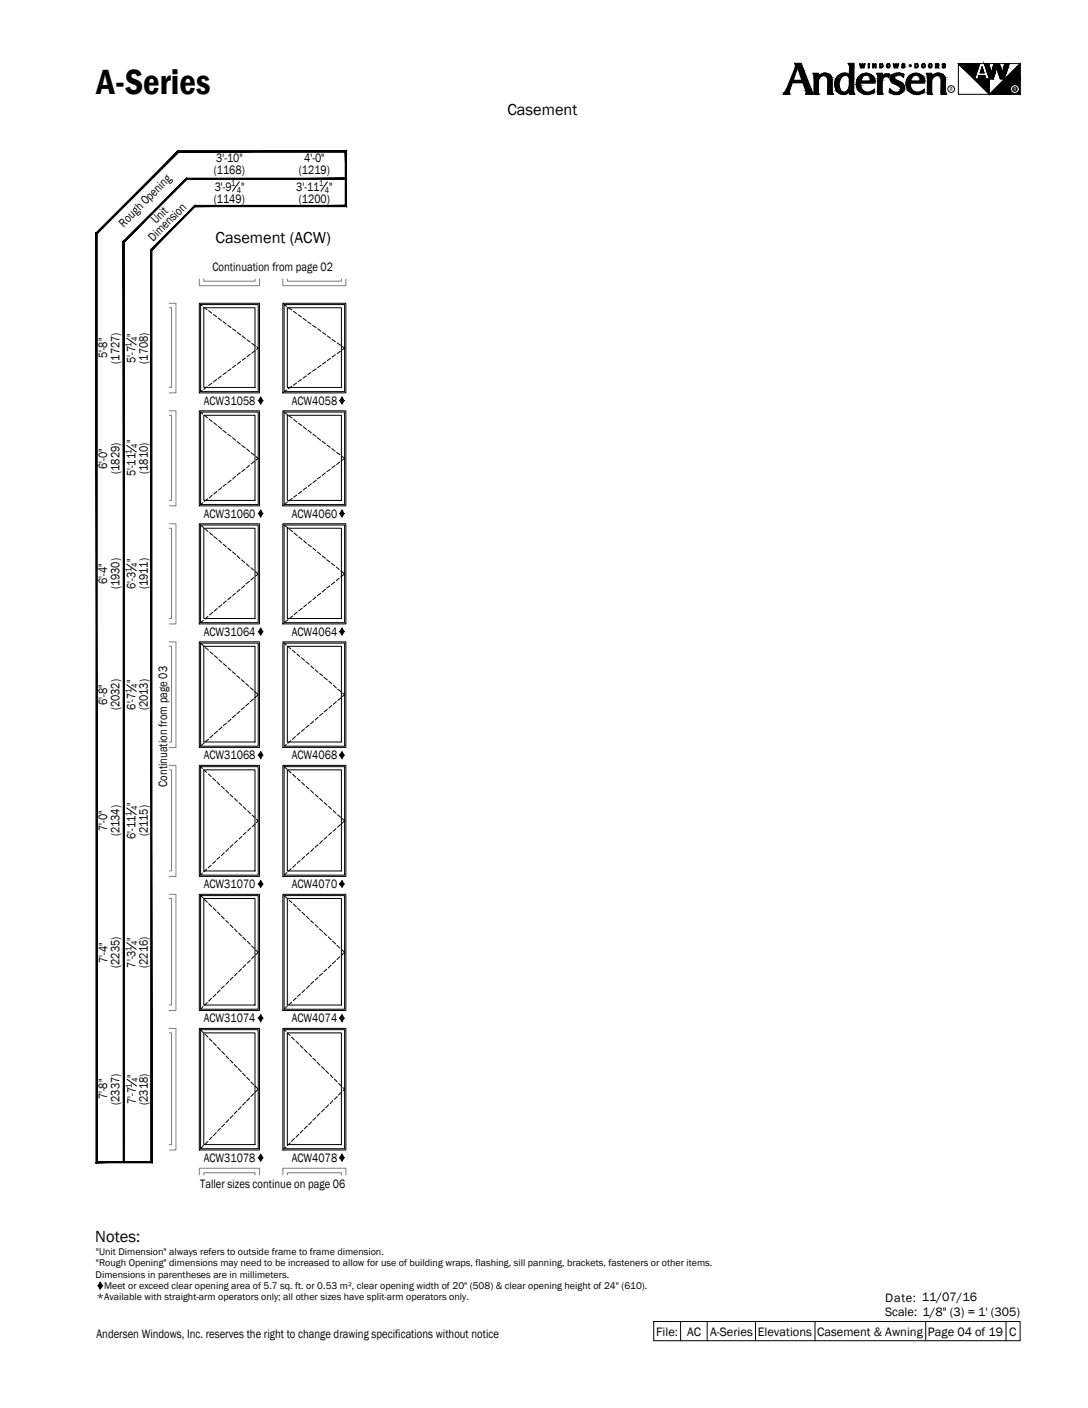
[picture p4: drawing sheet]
<svg xmlns="http://www.w3.org/2000/svg" width="216mm" height="279mm" viewBox="0 0 216 279" stroke-linecap="round" stroke-linejoin="round" font-family="sans-serif">
<!-- layer: A-ELEV-GLAZ-SIGHTLINES -->
<g fill="none" stroke="#000" stroke-width=".2">
<path d="M39.6 60.2h11.9v17.8h-11.9zM39.8 60.4h11.4v17.3h-11.4zM40.4 61.1h10.2v15.8h-10.2zM56.1 60.2h12.5v17.8h-12.5zM56.4 60.4h12v17.3h-12zM57 61.1h10.7v15.8h-10.7zM39.6 81.5h11.9v18.9h-11.9zM39.8 81.8h11.4v18.3h-11.4zM40.4 82.4h10.2v16.9h-10.2zM56.1 81.5h12.5v18.9h-12.5zM56.4 81.8h12v18.3h-12zM57 82.4h10.7v16.9h-10.7z"/>
<path d="M39.6 103.9h11.9v19.9h-11.9zM39.8 104.2h11.4v19.4h-11.4zM40.4 104.8h10.2v17.9h-10.2zM56.1 103.9h12.5v19.9h-12.5zM56.4 104.2h12v19.4h-12zM57 104.8h10.7v17.9h-10.7zM39.6 127.4h11.9v20.9h-11.9zM39.8 127.6h11.4v20.5h-11.4zM40.4 128.3h10.2v18.9h-10.2zM56.1 127.4h12.5v20.9h-12.5zM56.4 127.6h12v20.5h-12zM57 128.3h10.7v18.9h-10.7z"/>
<path d="M39.6 151.9h11.9v22h-11.9zM39.8 152.1h11.4v21.6h-11.4zM40.4 152.8h10.2v20h-10.2zM56.1 151.9h12.5v22h-12.5zM56.4 152.1h12v21.6h-12zM57 152.8h10.7v20h-10.7zM39.6 177.5h11.9v23h-11.9zM39.8 177.7h11.4v22.6h-11.4zM40.4 178.3h10.2v21.1h-10.2zM56.1 177.5h12.5v23h-12.5zM56.4 177.7h12v22.6h-12zM57 178.3h10.7v21.1h-10.7z"/>
<path d="M39.6 204.1h11.9v24.1h-11.9zM39.8 204.3h11.4v23.7h-11.4zM40.4 205h10.2v22.1h-10.2zM56.1 204.1h12.5v24.1h-12.5zM56.4 204.3h12v23.7h-12zM57 205h10.7v22.1h-10.7z"/>
</g>
<!-- layer: A-ELEV-GLAZ-OPERATION -->
<g fill="none" stroke="#000" stroke-width=".2">
<path d="M39.8 60.4l.3 .3M40.1 77.5l-.3 .2M40.4 60.9l.7 .6M41.1 76.8l-.7 .5M41.4 61.6l.6 .6M42 76.1l-.6 .4M42.3 62.4l.7 .5M43 75.3l-.7 .5M43.3 63.1l.6 .5M43.9 74.6l-.6 .5M44.3 63.8l.6 .5M44.9 73.9l-.6 .4"/>
<path d="M45.2 64.6l.6 .4M45.8 73.2l-.6 .4M46.2 65.3l.6 .4M46.8 72.4l-.6 .5M47.1 66l.6 .5M47.7 71.7l-.6 .5M48.1 66.7l.6 .5M48.7 71l-.6 .5M49 67.4l.6 .5M49.6 70.3l-.6 .5M50 68.1l.6 .5M50.6 69.6l-.6 .5"/>
<path d="M50.9 68.8l.3 .3-.3 .2M56.4 60.4l.5 .4M56.9 77.4l-.5 .3M57.2 61.1l.7 .4M57.9 76.7l-.7 .4M58.2 61.8l.7 .4M58.9 76l-.7 .4M59.2 62.5l.6 .4M59.8 75.3l-.6 .4M60.1 63.2l.7 .4M60.8 74.6l-.7 .4M61.1 63.9l.6 .4"/>
<path d="M61.7 73.9l-.6 .4M62 64.6l.7 .4M62.7 73.2l-.7 .4M63 65.3l.7 .4M63.7 72.5l-.7 .4M64 66l.6 .4M64.6 71.8l-.6 .4M65 66.7l.6 .4M65.6 71.1l-.6 .5M65.9 67.4l.6 .4M66.5 70.4l-.6 .5M66.9 68.1l.7 .4"/>
<path d="M67.6 69.7l-.7 .5M67.9 68.8l.5 .3-.5 .4M39.8 81.8l.5 .4M40.3 99.7l-.5 .4M40.6 82.4l.6 .5M41.2 99l-.6 .5M41.5 83.2l.6 .5M42.1 98.3l-.6 .5M42.4 83.9l.6 .5M43 97.5l-.6 .5M43.4 84.6l.6 .5M44 96.8l-.6 .5"/>
<path d="M44.3 85.4l.6 .5M44.9 96.1l-.6 .4M45.2 86.2l.6 .4M45.8 95.3l-.6 .5M46.2 86.9l.5 .5M46.7 94.5l-.5 .5M47 87.6l.7 .5M47.7 93.8l-.7 .5M48 88.4l.6 .5M48.6 93.1l-.6 .5M49 89.1l.5 .5M49.5 92.3l-.5 .5"/>
<path d="M49.8 89.8l.7 .5M50.5 91.6l-.7 .5M50.8 90.6l.4 .4-.4 .3M56.4 81.8l.6 .5M57 99.6l-.6 .5M57.3 82.5l.7 .5M58 98.9l-.7 .5M58.3 83.2l.6 .5M58.9 98.2l-.6 .5M59.2 84l.7 .4M59.9 97.5l-.7 .5M60.2 84.7l.6 .5"/>
<path d="M60.8 96.8l-.6 .4M61.1 85.4l.7 .5M61.8 96l-.7 .5M62.1 86.2l.6 .4M62.7 95.3l-.6 .5M63 86.9l.6 .5M63.6 94.6l-.6 .4M63.9 87.6l.7 .5M64.6 93.8l-.7 .5M64.9 88.3l.6 .5M65.5 93.1l-.6 .5M65.8 89l.7 .5"/>
<path d="M66.5 92.4l-.7 .5M66.8 89.8l.6 .4M67.4 91.7l-.6 .5M67.7 90.5l.7 .5-.7 .4M39.8 104.2l.6 .5M40.7 105l.6 .5M41.6 105.7l.6 .5M42.5 106.5l.6 .5M43.4 107.2l.6 .5M44.3 108l.6 .5M44.9 119.2l-.6 .5M45.2 108.8l.6 .5"/>
<path d="M45.8 118.5l-.6 .5M46.2 109.5l.5 .5M46.7 117.7l-.5 .5M47 110.3l.6 .6M47.6 117l-.6 .5M47.9 111.1l.7 .5M48.6 116.2l-.7 .5M48.8 111.9l.7 .5M49.5 115.4l-.7 .5M49.8 112.6l.5 .5M50.3 114.6l-.5 .5M50.7 113.4l.5 .5-.5 .4"/>
<path d="M56.4 104.2l.7 .6M57.5 105l.6 .5M58.3 105.8l.7 .5M59.3 106.5l.6 .5M60.3 107.3l.5 .5M61.1 108.1l.7 .4M61.8 119.2l-.7 .5M62.1 108.8l.6 .5M62.7 118.5l-.6 .5M63 109.5l.6 .5M63.6 117.7l-.6 .5M63.9 110.3l.7 .5"/>
<path d="M64.6 117l-.7 .5M64.8 111l.7 .6M65.5 116.3l-.7 .4M65.8 111.8l.6 .5M66.4 115.5l-.6 .5M66.7 112.5l.6 .5M67.3 114.7l-.6 .5M67.6 113.3l.8 .6-.8 .6M39.8 127.6l.7 .7M40.4 123.1l-.6 .5M40.8 128.5l.6 .5M41.3 122.3l-.6 .6"/>
<path d="M41.6 129.3l.7 .5M42.2 121.5l-.6 .5M42.5 130.1l.7 .5M43.1 120.8l-.6 .5M43.4 130.9l.7 .5M44 120l-.6 .5M44.3 131.7l.7 .5M45.2 132.5l.6 .5M46.1 133.3l.6 .5M47 134.1l.6 .5M47.9 134.9l.6 .5M48.8 135.6l.6 .6"/>
<path d="M49.4 139.6l-.6 .5M49.6 136.4l.7 .6M50.3 138.7l-.7 .5M50.5 137.2l.7 .6-.7 .7M56.4 127.6l.4 .4M57.1 128.3l.6 .5M57.1 123l-.7 .6M58 129l.6 .5M58.1 122.2l-.6 .5M58.9 129.8l.6 .5M59 121.5l-.7 .5M59.8 130.5l.6 .5"/>
<path d="M59.9 120.7l-.6 .5M60.7 131.3l.6 .5M60.8 120l-.5 .4M61.7 132.1l.5 .5M62.5 132.9l.6 .5M63.4 133.7l.7 .5M64.3 134.4l.7 .5M65.3 135.2l.5 .5M66.2 135.9l.5 .6M66.7 139.2l-.5 .5M67 136.8l.7 .5M67.7 138.5l-.7 .5"/>
<path d="M67.9 137.5l.5 .3-.5 .4M39.8 152.1l.4 .4M40.4 152.8l.6 .5M40.5 147.4l-.7 .7M41.3 153.6l.6 .5M41.4 146.7l-.6 .5M42.2 154.4l.6 .5M42.3 145.8l-.7 .6M43 155.2l.6 .6M43.2 145.1l-.7 .5M43.9 156l.6 .6M44.1 144.3l-.7 .5"/>
<path d="M44.8 156.8l.6 .6M45 143.5l-.7 .5M45.6 157.7l.6 .5M45.8 142.7l-.6 .5M46.5 158.5l.6 .5M46.7 141.9l-.6 .5M47.4 159.3l.6 .5M47.6 141.1l-.6 .6M48.5 140.3l-.6 .5M56.4 152.1l.6 .5M56.8 147.8l-.4 .3M57.2 152.9l.6 .5"/>
<path d="M57.7 147l-.6 .5M58.1 153.7l.6 .5M58.6 146.2l-.6 .5M59 154.5l.6 .5M59.5 145.4l-.6 .5M59.9 155.2l.5 .6M60.4 144.6l-.6 .5M60.8 156.1l.5 .5M61.3 143.9l-.6 .5M61.7 156.8l.5 .6M62.2 143.1l-.5 .5M62.5 157.7l.6 .5"/>
<path d="M63.1 142.4l-.6 .5M63.4 158.4l.6 .6M64.1 141.5l-.7 .5M64.3 159.2l.6 .6M65 140.8l-.7 .5M65.8 140l-.5 .5M39.8 177.7l.5 .5M40.2 173.3l-.4 .4M40.6 178.5l.5 .6M41 172.5l-.6 .5M41.4 179.3l.6 .6M41.9 171.7l-.6 .5"/>
<path d="M42.8 170.9l-.6 .5M43.6 170l-.6 .5M44.5 169.2l-.6 .6M45.4 168.4l-.6 .6M46.2 167.6l-.6 .5M47.1 166.8l-.6 .5M48 166l-.6 .5M48.3 160.1l.5 .5M48.8 165.1l-.5 .6M49.1 160.9l.6 .6M49.7 164.3l-.6 .6M50 161.7l.6 .6"/>
<path d="M50.6 163.5l-.6 .6M50.9 162.5l.3 .4-.3 .3M56.4 177.7l.6 .6M57 173.2l-.6 .5M57.3 178.6l.6 .5M57.8 172.4l-.6 .5M58.2 179.4l.6 .5M58.7 171.6l-.6 .5M59.6 170.8l-.6 .5M60.4 170l-.5 .5M61.3 169.2l-.5 .5M62.2 168.4l-.5 .6"/>
<path d="M63.1 167.6l-.6 .5M64 166.8l-.6 .6M64.9 166l-.6 .5M65.2 160l.6 .6M65.8 165.2l-.6 .5M66.1 160.8l.6 .5M66.7 164.5l-.6 .5M67 161.7l.6 .5M67.6 163.6l-.6 .5M67.9 162.4l.5 .5-.5 .5M40.3 199.8l-.5 .5M41.1 198.9l-.5 .6"/>
<path d="M42 198.1l-.6 .6M42.3 180.1l.6 .6M42.9 197.3l-.6 .6M43.1 181l.6 .5M43.7 196.5l-.6 .5M43.9 181.8l.6 .6M44.5 195.6l-.6 .5M44.8 182.7l.6 .5M45.4 194.7l-.6 .6M45.6 183.5l.6 .6M46.2 193.9l-.6 .6M46.5 184.3l.5 .6"/>
<path d="M47 193.1l-.5 .6M47.4 185.2l.5 .5M47.9 192.3l-.5 .5M48.2 186l.6 .5M48.8 191.4l-.6 .6M49.1 186.8l.5 .6M49.6 190.6l-.5 .5M49.9 187.7l.6 .5M50.5 189.7l-.6 .6M50.7 188.5l.5 .5-.5 .5M57 199.6l-.6 .7M57.9 198.9l-.6 .5"/>
<path d="M58.8 198l-.6 .6M59 180.2l.6 .6M59.6 197.2l-.6 .5M59.9 181l.6 .6M60.5 196.4l-.6 .6M60.8 181.8l.6 .6M61.4 195.6l-.6 .5M61.7 182.7l.5 .5M62.2 194.7l-.5 .6M62.5 183.5l.6 .5M63.1 194l-.6 .5M63.4 184.3l.6 .5"/>
<path d="M64 193.2l-.6 .5M64.3 185.1l.5 .6M64.8 192.3l-.5 .5M65.1 185.9l.6 .6M65.7 191.5l-.6 .6M66 186.7l.6 .6M66.6 190.7l-.6 .5M66.9 187.6l.5 .5M67.4 189.9l-.5 .5M67.7 188.4l.7 .6-.7 .6M39.8 204.3l.6 .7M40.7 205.2l.6 .6"/>
<path d="M41.5 206.1l.6 .6M42.3 206.9l.6 .6M43.2 207.8l.5 .6M44 208.6l.6 .6M44.8 209.5l.6 .6M45.6 210.4l.6 .5M46.5 211.3l.5 .5M47.3 212.1l.6 .5M47.9 219.6l-.6 .6M48.1 213l.6 .5M48.7 218.7l-.6 .6M49 213.8l.5 .6"/>
<path d="M49.5 217.9l-.5 .6M49.8 214.7l.5 .6M50.3 217l-.5 .6M50.6 215.5l.6 .6-.6 .7M56.4 204.3l.4 .3M57 205l.6 .5M57.8 205.8l.6 .6M58.7 206.6l.6 .6M59.6 207.4l.5 .6M60.4 208.3l.6 .5M61.3 209.1l.5 .6M62.1 210l.6 .5"/>
<path d="M62.9 210.8l.6 .6M63.8 211.6l.6 .6M64.6 212.5l.6 .5M65.2 219.3l-.6 .5M65.5 213.3l.5 .6M66 218.4l-.5 .6M66.4 214.1l.5 .6M66.9 217.6l-.5 .6M67.2 215l.5 .5M67.7 216.8l-.5 .5M68.1 215.8l.3 .3-.3 .4M40.4 227.3l-.6 .7"/>
<path d="M41.3 226.5l-.6 .6M42.1 225.6l-.6 .6M42.9 224.8l-.6 .5M43.7 223.9l-.5 .6M44.6 223.1l-.6 .5M45.4 222.2l-.6 .5M46.2 221.3l-.6 .6M47 220.5l-.5 .5M56.8 227.6l-.4 .4M57.6 226.8l-.6 .5M58.4 225.9l-.6 .6M59.3 225.1l-.6 .6"/>
<path d="M60.1 224.3l-.5 .5M61 223.4l-.6 .6M61.8 222.6l-.5 .6M62.7 221.8l-.6 .5M63.5 220.9l-.6 .6M64.4 220.1l-.6 .5"/>
</g>
<!-- layer: A-ANNO-TEXT -->
<g fill="none" stroke="#000" stroke-width=".2">
<path d="M157.7 12.6h1.3l2.4 6.1h-1.6l.1-.6-.6-1.7h-2.1l-.5 1.5v.8h-1.3l.8-1.3 1.5-3.8 .2-.7zM157.9 12.7h1l2.4 6h-1.4l.1-.6-.6-1.7h-2.2l-.6 1.5v.8h-1.1l.8-1.3 1.5-3.8zM157.9 12.7h1l2.3 5.9h-1.1v-.5l-.7-1.8h-2.3l-.5 1.6-.1 .7h-.8l.6-1.2 1.6-3.8zM158.3 13.4l.8 2.5h-1.7zM158.3 13.1l1 3h-2zM158.3 12.8l1.1 3.3h-2.2zM161.3 14.5h1.1v.5a1.53 1.53 0 0 1 1.7-.5 1.53 1.53 0 0 1 1.1 1.4v2.1l.2 .7h-1.2l.1-2.9a.93 .93 0 0 0-1.1-.8 .93 .93 0 0 0-.8 1.1v2.4l.2 .2h-1.1v-3.6zM161.4 14.6h1l-.1 .6 .5-.4a1.4 1.4 0 0 1 1.5-.1 1.4 1.4 0 0 1 .8 1.2v2.1l.2 .7h-1v-2.9a.99 .99 0 0 0-1.1-.9 .99 .99 0 0 0-.8 1.2v2.6h-.8v-3.6zM161.6 14.7h.6v.7a1.54 1.54 0 0 1 2.8 .1l.2 3.1h-.8v-2.8a1.06 1.06 0 0 0-1.2-1 1.06 1.06 0 0 0-.9 1.3v2.5h-.6zM166.9 15.2a1.02 1.02 0 0 1 1.7 .3v1.6a1.31 1.31 0 0 1-1.5 1.3 2.32 2.32 0 0 1-.2-3.2zM166.9 15.3a.94 .94 0 0 1 1.7 .2v1.6a1.52 1.52 0 0 1-1.1 1.3 1.41 1.41 0 0 1-1.1-1.7l.2-.8zM167 15.4a.87 .87 0 0 1 1.4-.1 2.56 2.56 0 0 1-.6 2.9h-.6a2.01 2.01 0 0 1-.2-2.8z"/>
<path d="M168.3 12.6h1.2l-.1 5.5 .3 .6h-1.1v-.7a1.51 1.51 0 0 1-1.6 .8 1.51 1.51 0 0 1-1.3-1.4 2.04 2.04 0 0 1 .5-2.3 2.04 2.04 0 0 1 2.3-.3l.1-1.6zM168.4 12.7h1l-.1 5.4 .2 .6h-.9v-1.1l-.3 .7a1.5 1.5 0 0 1-2.5-.9 2.02 2.02 0 0 1 .3-2.1 2.02 2.02 0 0 1 2-.6l.5 .2v-1.7zM168.6 12.7h.7v5.4l.1 .5h-.7l.1-1.2-.6 .9a1.46 1.46 0 0 1-2.3-.9 1.96 1.96 0 0 1 2.2-2.7l.6 .3v-1.8zM170.3 15.3a1.84 1.84 0 0 1 2.2-.7 1.84 1.84 0 0 1 1.2 1.9h-2.9a1.51 1.51 0 0 0 .9 1.7 1.51 1.51 0 0 0 1.8-.6v.7a2.22 2.22 0 0 1-3-.1 2.22 2.22 0 0 1-.2-2.9zM170.4 15.3a1.77 1.77 0 0 1 2-.7 1.77 1.77 0 0 1 1.2 1.8h-2.9a1.58 1.58 0 0 0 .9 1.8 1.58 1.58 0 0 0 1.9-.4l-.1 .5a2.15 2.15 0 0 1-2.8-.2 2.15 2.15 0 0 1-.2-2.8zM170.4 15.4a1.7 1.7 0 0 1 2-.7 1.7 1.7 0 0 1 1.1 1.7h-2.8a1.64 1.64 0 0 0 .7 1.8 1.64 1.64 0 0 0 1.9-.2v.3a2.09 2.09 0 0 1-2.7-.2 2.09 2.09 0 0 1-.2-2.7zM170.6 12.6h.1l.2 .6 .2-.6h.2l.1 .6 .1-.6h.2l-.3 .9h-.1l-.2-.6-.1 .6h-.3zM170.6 12.6l.3 .9 .2-.9 .3 .9 .2-.9M171.2 15.1a.89 .89 0 0 1 1.2-.2 .89 .89 0 0 1 .2 1.2l-1.9 .1zM171.2 15a.96 .96 0 0 1 1.3-.1 .96 .96 0 0 1 .2 1.3h-2.1zM171.3 15.2a.84 .84 0 0 1 1-.2 .84 .84 0 0 1 .3 1.1h-1.7zM172.3 12.6h.2v.9h-.2z"/>
<path d="M172.4 12.6v.9M173.2 12.6h.2l.3 .5v-.5h.2v.9h-.2l-.4-.6v.6h-.1zM173.8 12.6v.9l-.5-.9v.9M173.9 14.5h1.2v.7a1.04 1.04 0 0 1 1.4-.5l-.1 .8-.3-.3a.87 .87 0 0 0-1 1v1.9l.2 .6h-1.2l.1-3.5zM174 14.6h1v.8a1.22 1.22 0 0 1 1.4-.7l-.1 .6a.87 .87 0 0 0-1 0 .87 .87 0 0 0-.3 .9v1.9l.1 .6h-.9v-3.5zM174.2 14.7h.7v.9a1.38 1.38 0 0 1 1.2-.9h.2v.5a.94 .94 0 0 0-1 .1 .94 .94 0 0 0-.4 .9l.1 2.4h-.8l.2-3.4zM174.6 12.6h.3a.44 .44 0 0 1 .4 .5 .44 .44 0 0 1-.4 .4h-.3zM174.6 12.7a.45 .45 0 0 1 .6 .4l-.2 .3h-.4zM174.7 12.7a.29 .29 0 0 1 .4 .3 .29 .29 0 0 1-.4 .3zM176 12.8a.33 .33 0 0 1 .5 0 .33 .33 0 0 1-.1 .5 .33 .33 0 0 1-.4-.2zM176 12.7a.42 .42 0 0 1 .6 .1 .42 .42 0 0 1-.1 .6 .42 .42 0 0 1-.6-.2zM176.1 12.7a.29 .29 0 0 1 .3 .3 .29 .29 0 0 1-.3 .3z"/>
<path d="M176.8 15a2.45 2.45 0 0 1 2.6-.3l-.1 .7a1.06 1.06 0 0 0-1.8 0l.2 .3 .8 .4a1.37 1.37 0 0 1 1 1.7 1.37 1.37 0 0 1-1.6 1h-.4l-1-.4v-.9a1.35 1.35 0 0 0 2.1 .5l.1-.6-.7-.5a1.83 1.83 0 0 1-1.4-1.2zM176.8 15a2.52 2.52 0 0 1 2.5-.3v.5a1.2 1.2 0 0 0-1.8 0 .52 .52 0 0 0 .4 .7l.5 .3a1.3 1.3 0 0 1 1 1.5 1.3 1.3 0 0 1-1.5 1h-.4l-.9-.4v-.6a1.4 1.4 0 0 0 2.1 .3v-.6a1.94 1.94 0 0 0-1.5-.9 .96 .96 0 0 1-.4-1.5zM176.9 15a2.51 2.51 0 0 1 2.3-.2v.3a1.28 1.28 0 0 0-1.8 .1 .62 .62 0 0 0 .5 .8l.5 .2a1.24 1.24 0 0 1 .9 1.5 1.24 1.24 0 0 1-1.4 1l-.4-.1a.68 .68 0 0 1-.9-.7 1.29 1.29 0 0 0 2.2 0l.1-.4a.92 .92 0 0 0-.8-.7 2.3 2.3 0 0 1-1.3-.9l-.1-.4zM177.2 12.6h.2l.1 .6 .2-.6h.2l.1 .6 .2-.6h.2l-.3 .9h-.2l-.1-.6-.1 .6h-.3zM177.3 12.6l.2 .9 .3-.9 .2 .9 .3-.9M178.9 12.7a.34 .34 0 0 1 .4-.1 .34 .34 0 0 1 .3 .2l-.5-.1 .1 .2a.35 .35 0 0 1 .3 .5 .35 .35 0 0 1-.6 0v-.1l.2-.1 .3 .1-.1-.2-.4-.2zM179.5 12.8a.24 .24 0 0 0-.2-.1 .24 .24 0 0 0-.2 .2l.4 .2v.2l-.4 .1-.1-.1M180.2 15.3a1.81 1.81 0 0 1 2.1-.7 1.81 1.81 0 0 1 1.2 1.9h-2.8a1.45 1.45 0 0 0 .6 1.6 1.45 1.45 0 0 0 1.8-.1l.3-.4v.7a2.21 2.21 0 0 1-3-.1 2.21 2.21 0 0 1-.2-2.9zM180.3 15.3a1.74 1.74 0 0 1 2-.7 1.74 1.74 0 0 1 1.1 1.8h-2.7a1.55 1.55 0 0 0 .7 1.8 1.55 1.55 0 0 0 1.9-.4v.5a2.15 2.15 0 0 1-2.8-.2 2.15 2.15 0 0 1-.2-2.8zM180.3 15.4a1.65 1.65 0 0 1 2-.8 1.65 1.65 0 0 1 1.1 1.8h-2.9a1.67 1.67 0 0 0 .8 1.8 1.67 1.67 0 0 0 2-.2v.3a2.09 2.09 0 0 1-2.8-.2 2.09 2.09 0 0 1-.2-2.7zM181 15a1.04 1.04 0 0 1 1.3-.1 1.04 1.04 0 0 1 .4 1.2l-.4 .1h-1.8zM181.1 15.1a.9 .9 0 0 1 1.2-.1 .9 .9 0 0 1 .3 1.1l-1.9 .1 .1-.7z"/>
<path d="M181.2 15.2a.81 .81 0 0 1 1-.2 .81 .81 0 0 1 .3 1.1h-1.8zM181.5 12.6h.4a.45 .45 0 0 1 .3 .5 .45 .45 0 0 1-.3 .4h-.4zM181.6 12.7a.45 .45 0 0 1 .6 .4l-.2 .3h-.4zM181.7 12.7a.29 .29 0 0 1 .3 .3 .29 .29 0 0 1-.3 .3zM182.9 12.8a.42 .42 0 0 1 .6 0 .42 .42 0 0 1 0 .6 .42 .42 0 0 1-.6-.1zM183.1 12.7a.29 .29 0 0 1 .3 .3 .29 .29 0 0 1-.3 .3zM183.8 14.5h1.1v.5a1.53 1.53 0 0 1 1.7-.5 1.53 1.53 0 0 1 1 1.4v2.1l.3 .7h-1.2v-2.9a.93 .93 0 0 0-1-.8 .93 .93 0 0 0-.8 1.1v2.4l.1 .2h-1v-3.6zM184 14.6h.8v.6a1.49 1.49 0 0 1 1.7-.7 1.49 1.49 0 0 1 1.1 1.4v2.1l.2 .7h-1v-2.9a.99 .99 0 0 0-1.1-.9 .99 .99 0 0 0-.9 1.2l.1 2.6h-.8v-3.6zM184.1 14.7h.7l-.1 .7a1.54 1.54 0 0 1 2.7 .1l.2 3.1h-.7v-2.8a1.06 1.06 0 0 0-1.2-1 1.06 1.06 0 0 0-.9 1.3v2.5h-.7zM184.3 12.7a.44 .44 0 0 1 .7 .3 .44 .44 0 0 1-.5 .5l-.3-.3zM184.4 12.7a.33 .33 0 0 1 .4 .1 .33 .33 0 0 1 0 .5 .33 .33 0 0 1-.5 0zM184.5 12.7a.29 .29 0 0 1 .3 .3 .29 .29 0 0 1-.3 .3z"/>
<path d="M185.6 12.6l.7 .1 .1 .2-.2 .2 .2 .4h-.3l-.1-.4h-.1v.4h-.3zM185.7 13.1h.3l.2-.4h-.5v.8M185.9 12.7h.1l.1 .2-.2 .1zM186 13.1l.2 .4M187 12.7a.37 .37 0 0 1 .6 .1l-.4-.1v.2a.34 .34 0 0 1 .4 .2 .34 .34 0 0 1-.3 .4 .34 .34 0 0 1-.4-.2h.5v-.1l-.4-.2zM187.5 12.8l-.1-.1-.3 .1v.2l.4 .1a.26 .26 0 0 1-.2 .3 .26 .26 0 0 1-.3-.1M190.2 12.6l6.1 6.1 6.1-6.1v6.1h-12.2zM190.2 12.6h12.2M194.4 12.6l-1 3.1h.6l.3-.7h1.1l.2 .7h.7M194.9 13.3l.4 1.2h-.8zM195.3 12.6l1 3.1M196.2 12.6l.5 1.9 .6-1.9"/>
<path d="M196.3 15.7v3M198.3 12.6l.6 1.9 .5-1.9M200.3 12.6l-1 3.1h-.8l-.7-2.4-.7 2.4h-.8M47.5 36.1l-1.3 1.9M65 36.1l-1.3 1.9M25.1 67.1l1.9 1.3M25.1 88.4l1.9 1.3M25.1 111.9l1.9 1.4M25.1 135.9l1.9 1.3M25.1 160.3l1.9 1.4M25.1 187.1l1.9 1.3M25.2 214.2l1.9 1.3"/>
<path d="M129.7 262.2h72.7v3.9h-72.7zM135.1 262.2v3.9M140.3 262.2v3.9M149.9 262.2v3.9M161.7 262.2v3.9M183.7 262.2v3.9M199.6 262.2v3.9"/>
<circle cx="180.6" cy="13" r=".22"/>
<circle cx="180.6" cy="13" r=".1"/>
<circle cx="183.2" cy="13.1" r=".35"/>
<circle cx="188.7" cy="17.7" r=".67"/>
</g>
<g fill="#000" stroke="#000" stroke-width=".2">
<path d="M163.5 14.7h.4zM166.9 18.6h.9zM166.9 18.6l.5 .1zM175 15.5h.1zM176 14.7h.3zM178.2 14.6l.1 .1zM181.7 18.6h.6zM181.7 18.6l.2 .1zM183.1 18.1l.2-.1zM186 14.7h.4zM193.3 15.7h3v3zM202.4 12.6v.7h-.6z"/>
<path d="M156.1 18l.4 .3v-.3zM156.1 18l.4 .3h-.6z"/>
<path d="M155.9 18.3l.6 .1v-.1zM155.9 18.3l.6 .1h-.7z"/>
<path d="M155.8 18.4l.7 .2v-.2zM155.8 18.4l.7 .2h-.8z"/>
<path d="M156.1 17.9h.5zM156.1 17.9l.4 .1z"/>
<path d="M156.3 17.4l.3 .5 .1-.5zM156.3 17.4l.3 .5h-.5z"/>
<path d="M156.8 16.3l-.1 1.1 .4-1.1zM156.8 16.3l-.1 1.1h-.4z"/>
<path d="M157.9 13.6l-.7 2.5 .8-2.5zM157.9 13.6l-.7 2.5h-.3z"/>
<path d="M157.9 13.3l.1 .3 .1-.3zM157.9 13.3l.1 .3h-.1z"/>
<path d="M158 12.9l.1 .4 .1-.4zM158 12.9l.1 .4h-.2z"/>
<path d="M158 12.8l.2 .1 .1-.1zM158 12.8l.2 .1h-.2z"/>
<path d="M158 12.7l.9 .1zM158 12.7l.9 .1z"/>
<path d="M158.3 12.8l.7 .1-.1-.1zM158.3 12.8l.7 .1h-.6z"/>
<path d="M158.4 12.9l.9 .7-.3-.7zM158.4 12.9l.9 .7h-.8z"/>
<path d="M158.5 13.6l.8 .3v-.3zM158.5 13.6l.8 .3h-.7z"/>
<path d="M158.6 13.9l1.6 2.2-.9-2.2zM158.6 13.9l1.6 2.2h-.8z"/>
<path d="M156.9 16.1l3.4 .2-.1-.2zM156.9 16.1l3.4 .2h-3.5z"/>
<path d="M159.4 16.3l1.6 1.8-.7-1.8zM159.4 16.3l1.6 1.8h-.9z"/>
<path d="M160.1 18.1l1 .2-.1-.2zM160.1 18.1l1 .2h-1z"/>
<path d="M160.1 18.3l1.1 .2-.1-.2zM160.1 18.3l1.1 .2h-1.1z"/>
<path d="M160.1 18.5l1.1 .1v-.1zM160.1 18.5l1.1 .1h-1.1z"/>
<path d="M161.6 14.7l.6 .1v-.1zM161.6 14.7l.6 .1h-.6z"/>
<path d="M161.6 14.8l.6 .3v-.3zM161.6 14.8l.6 .3h-.5z"/>
<path d="M161.7 15.1l.5 .3v-.3zM161.7 15.1l.5 .3h-.5z"/>
<path d="M161.7 18.4l.6 .2-.1-.2zM161.7 18.4l.6 .2h-.6z"/>
<path d="M161.7 16.1l.5 2.3 .1-2.3zM161.7 16.1l.5 2.3h-.5z"/>
<path d="M161.7 15.6l.6 .5 .1-.5zM161.7 15.6l.6 .5h-.6z"/>
<path d="M161.7 15.4l.7 .2 .2-.2zM161.7 15.4l.7 .2h-.7z"/>
<path d="M162.4 15.2l.2 .2v-.2zM162.2 15.4l.2-.2 .2 .2z"/>
<path d="M162.7 15l-.1 .2 .4-.2zM162.4 15.2l.3-.2-.1 .2z"/>
<path d="M163.2 14.7h1zM163.2 14.7h1z"/>
<path d="M162.8 14.9h.5zM162.8 14.9h.6z"/>
<path d="M162.8 14.9h.5zM162.8 14.9l.2 .1z"/>
<path d="M162.9 14.8h.5zM162.9 14.8l.5 .1z"/>
<path d="M163.5 14.7h.7zM163.2 14.7h1z"/>
<path d="M163.2 14.7l1.3 .1zM162.9 14.8l.3-.1 1.3 .1z"/>
<path d="M162.9 14.8h1.7zM162.9 14.8h1.7z"/>
<path d="M163.4 14.8l1.2 .1zM163.4 14.8l1.2 .1z"/>
<path d="M163.6 14.9h1zM163.6 14.9h1z"/>
<path d="M163.8 14.9l.9 .1-.1-.1zM163.8 14.9l.9 .1z"/>
<path d="M164 15l.8 .1zM164 15l.8 .1z"/>
<path d="M164.1 15.1l.8 .2-.1-.2zM164.1 15.1l.8 .2h-.7z"/>
<path d="M164.2 15.3l.8 .1-.1-.1zM164.2 15.3l.8 .1h-.7z"/>
<path d="M164.3 15.4l.7 .1v-.1zM164.3 15.4l.7 .1h-.7z"/>
<path d="M164.3 15.5l.7 .3v-.3zM164.3 15.5l.7 .3h-.6z"/>
<path d="M164.4 15.8l.6 .1zM164.4 15.8l.6 .1z"/>
<path d="M164.4 15.9l.6 2.1v-2.1zM164.4 15.9l.6 2.1h-.6z"/>
<path d="M164.4 18l.7 .5-.1-.5zM164.4 18l.7 .5h-.7z"/>
<path d="M164.4 18.5l.8 .1-.1-.1zM164.4 18.5l.8 .1h-.8z"/>
<path d="M165.7 16.7l.7 .1v-.1zM165.7 16.7l.7 .1h-.7z"/>
<path d="M165.7 16.8l.8 .6-.1-.6zM165.7 16.8l.8 .6h-.6z"/>
<path d="M165.9 15.9l.6 .3v-.3zM165.9 15.9l.6 .3h-.7z"/>
<path d="M165.8 16.2l.6 .5 .1-.5zM165.8 16.2l.6 .5h-.7z"/>
<path d="M165.9 17.4h.6zM165.9 17.4h.6z"/>
<path d="M165.9 17.4l.8 .6-.2-.6zM165.9 17.4l.8 .6h-.6z"/>
<path d="M166 15.7l.5 .2 .2-.2zM166 15.7l.5 .2h-.6z"/>
<path d="M166.1 18l.7 .1-.1-.1zM166.1 18l.7 .1h-.5z"/>
<path d="M166.3 18.1l.8 .2-.3-.2zM166.3 18.1l.8 .2h-.6z"/>
<path d="M166.3 15.2h.6zM166.3 15.2h.6z"/>
<path d="M166.3 15.2l.4 .5 .2-.5zM166.3 15.2l.4 .5h-.7z"/>
<path d="M166.5 18.3l.6 .1zM166.5 18.3l.6 .1z"/>
<path d="M166.6 18.4l.8 .1zM166.6 18.4l.8 .1z"/>
<path d="M166.7 14.9h.6zM166.7 14.9h.7z"/>
<path d="M166.7 14.9l.2 .3 .4-.3zM166.3 15.2l.4-.3 .2 .3z"/>
<path d="M166.7 18.5h.8zM166.7 18.5h.8z"/>
<path d="M166.9 14.8h.9zM166.7 14.9h.7z"/>
<path d="M166.9 18.5l.9 .1zM166.9 18.5l.9 .1z"/>
<path d="M167.6 14.6l.4 .1zM167.1 14.7h.9z"/>
<path d="M167.1 14.7h1zM167.1 14.7h1z"/>
<path d="M166.7 18.5h1.3zM166.7 18.5h1.1z"/>
<path d="M167.6 18.5h.4zM167.5 18.5h.5z"/>
<path d="M167.1 14.7l1.2 .1-.2-.1zM166.9 14.8l.2-.1 1.2 .1z"/>
<path d="M167.8 18.4h.3zM167.6 18.5h.4z"/>
<path d="M168 18.3l.1 .1 .1-.1zM168 18.3l.1 .1h-.3z"/>
<path d="M167.8 14.8l.7 .1zM167.8 14.8l.7 .1z"/>
<path d="M168.1 18.1l.1 .2 .1-.2zM168 18.3l.1-.2 .1 .2z"/>
<path d="M168.3 14.9l.3 .1zM168.3 14.9l.3 .1z"/>
<path d="M168.5 17.7l-.2 .4zM168.5 17.7l-.4 .4z"/>
<path d="M168.7 15h.6zM168.7 15h.6z"/>
<path d="M168.4 15h.3zM168.4 15h.3z"/>
<path d="M168.6 17.4h.1zM168.6 17.4h.2z"/>
<path d="M168.6 17.4v.3l.1-.3zM168.6 17.4l-.1 .3z"/>
<path d="M168.8 17.4h.5zM168.8 17.4h.5z"/>
<path d="M168.6 15.5l.7 1.6v-1.6zM168.6 15.5l.7 1.6h-.7z"/>
<path d="M168.6 17.1l.7 .3v-.3zM168.6 17.1l.7 .3h-.7z"/>
<path d="M168.8 17.4l.5 .7v-.7zM168.8 17.4l.5 .7h-.6z"/>
<path d="M168.7 18.1l.6 .4v-.4zM168.7 18.1l.6 .4h-.6z"/>
<path d="M168.6 12.7l.7 .1zM168.6 12.7l.7 .1z"/>
<path d="M168.6 12.8l.7 .4v-.4zM168.6 12.8l.7 .4h-.6z"/>
<path d="M168.7 13.2l.6 1.8v-1.8zM168.7 13.2l.6 1.8h-.6z"/>
<path d="M168.4 15l.9 .2v-.2zM168.4 15l.9 .2h-.8z"/>
<path d="M168.5 15.2l.8 .3v-.3zM168.5 15.2l.8 .3h-.7z"/>
<path d="M168.7 18.5l.7 .1-.1-.1zM168.7 18.5l.7 .1h-.7z"/>
<path d="M170 16.3h3.5zM170 16.3h3.5z"/>
<path d="M170 16.9l.7 .4-.1-.4zM170 16.9l.7 .4h-.6z"/>
<path d="M170.6 18.1h.6zM170.6 18.1h.6z"/>
<path d="M170 16.4l.7 .4v-.4zM170 16.4l.7 .4h-.7z"/>
<path d="M170 16.8l.6 .1 .1-.1zM170 16.8l.6 .1h-.6z"/>
<path d="M170.2 15.9l.4 .3 .1-.3zM170.2 15.9l.4 .3h-.6z"/>
<path d="M170.1 17.3h.6zM170.1 17.3h.6z"/>
<path d="M170.2 17.3l.7 .4-.2-.4zM170.2 17.3l.7 .4h-.6z"/>
<path d="M170.4 15.5l.3 .4 .2-.4zM170.4 15.5l.3 .4h-.5z"/>
<path d="M170.3 17.7l.6 .1zM170.3 17.7l.6 .1z"/>
<path d="M170.4 17.8l.8 .3-.3-.3zM170.4 17.8l.8 .3h-.6z"/>
<path d="M170.4 15.4l.5 .1 .1-.1zM170.4 15.4l.5 .1h-.5z"/>
<path d="M170.7 15l.3 .4 .2-.4zM170.7 15l.3 .4h-.6z"/>
<path d="M170.6 18.1l1 .2-.4-.2zM170.6 18.1l1 .2h-.7z"/>
<path d="M170.9 15h.4zM170.7 15h.5z"/>
<path d="M171.1 14.8l.2 .2 .2-.2zM170.9 15l.2-.2 .2 .2z"/>
<path d="M170.9 18.3h.9zM170.9 18.3h.9z"/>
<path d="M171 18.3l1 .1zM171 18.3l1 .1z"/>
<path d="M171.3 14.7l.2 .1 .5-.1zM171.3 14.7l.2 .1h-.4z"/>
<path d="M171.8 18.6l.2 .1zM171.8 18.6h.7z"/>
<path d="M171.9 14.7h.5zM171.4 14.7h1z"/>
<path d="M171.4 14.7h1zM171.3 14.7h1.1z"/>
<path d="M171.3 14.7h1.2zM171.3 14.7h1.2z"/>
<path d="M172.4 18.4h.6zM172.4 18.4h.6z"/>
<path d="M171.1 18.4h1.3zM171.1 18.4h1.3z"/>
<path d="M172 14.7l.6 .1zM172 14.7l.6 .1z"/>
<path d="M172.3 14.8l.5 .1zM172.3 14.8l.5 .1z"/>
<path d="M171.4 18.5h1.2zM171.4 18.5l1.1 .1z"/>
<path d="M172.5 14.9l.5 .1zM172.5 14.9l.5 .1z"/>
<path d="M172.8 16.1h.7zM172.8 16.1h.7z"/>
<path d="M171.3 18.5h1.6zM171.3 18.5h1.3z"/>
<path d="M172.6 15l.6 .2-.2-.2zM172.6 15l.6 .2h-.5z"/>
<path d="M171.1 18.4h1.9zM171.1 18.4l1.8 .1z"/>
<path d="M172.7 15.2l.6 .2-.1-.2zM172.7 15.2l.6 .2h-.5z"/>
<path d="M172.8 18.3h.4zM172.4 18.4h.6z"/>
<path d="M172.8 15.4l.6 .2-.1-.2zM172.8 15.4l.6 .2h-.6z"/>
<path d="M173.3 18.1v.2zM172.9 18.3l.4-.2v.2z"/>
<path d="M172.9 18.3h.4zM172.8 18.3h.4z"/>
<path d="M172.8 15.6l.7 .3-.1-.3zM172.8 15.6l.7 .3h-.6z"/>
<path d="M172.9 15.9l.6 .2v-.2zM172.9 15.9l.6 .2h-.7z"/>
<path d="M172.8 16.1l.7 .1v-.1zM172.8 16.1l.7 .1h-.8z"/>
<path d="M172.7 16.2h.8zM172.5 16.2h1z"/>
<path d="M170 16.2l3.5 .1zM170 16.2l3.5 .1z"/>
<path d="M170 16.3l3.5 .1zM170 16.3l3.5 .1z"/>
<path d="M174.2 14.7l.7 .1zM174.2 14.7l.7 .1z"/>
<path d="M174.2 14.8l.7 .4v-.4zM174.2 14.8l.7 .4h-.5z"/>
<path d="M174.4 15.2l.5 .4v-.4zM174.4 15.2l.5 .4h-.6z"/>
<path d="M174.3 16.2l.6 2v-2zM174.3 16.2l.6 2h-.6z"/>
<path d="M174.3 18.2l.7 .3-.1-.3zM174.3 18.2l.7 .3h-.8z"/>
<path d="M174.3 15.9l.6 .3 .1-.3zM174.3 15.9l.6 .3h-.6z"/>
<path d="M174.2 18.5l.8 .1v-.1zM174.2 18.5l.8 .1h-.8z"/>
<path d="M174.3 15.6l.7 .3 .1-.3zM174.3 15.6l.7 .3h-.7z"/>
<path d="M175.3 15.2l-.2 .3zM175.3 15.2l-.3 .3z"/>
<path d="M175.4 15h.4zM175.4 15h.4z"/>
<path d="M175.4 15.1l-.1 .1 .3-.1zM175.4 15.1l-.1 .1z"/>
<path d="M175.4 15h.4zM175.4 15l.2 .1z"/>
<path d="M176.1 14.7h.2zM176 14.7h.3zM175.9 14.7h.4z"/>
<path d="M175.4 15h.9zM175.4 15h.9z"/>
<path d="M175.8 15h.5zM175.8 15h.5z"/>
<path d="M175.9 15l.4 .1zM175.9 15l.4 .1z"/>
<path d="M176.1 15.1l.2 .1zM176.1 15.1l.2 .1z"/>
<path d="M175.9 14.7h.4zM175.9 14.7h.4z"/>
<path d="M175.9 14.7l.4 .1v-.1zM175.6 14.8l.3-.1 .4 .1z"/>
<path d="M175.6 14.8l.7 .2v-.2zM175.4 15l.2-.2 .7 .2z"/>
<path d="M176.6 17.9l.2 .1zM176.6 17.9l.2 .1h-.2z"/>
<path d="M176.6 18l.6 .3zM176.6 18l.6 .3h-.6z"/>
<path d="M176.6 18.3h.7zM176.6 18.3h.7z"/>
<path d="M176.6 18.3l.9 .1zM176.6 18.3l.9 .1z"/>
<path d="M176.8 15.2l.5 .2v-.2zM176.8 15.2l.5 .2h-.5zM176.8 15.4h.5zM176.8 15.4h.5z"/>
<path d="M176.8 15.4l.6 .1-.1-.1zM176.8 15.4l.6 .1h-.7z"/>
<path d="M176.8 15.2h.6zM176.8 15.2h.5z"/>
<path d="M176.7 15.5l.7 .1zM176.7 15.5l.7 .1z"/>
<path d="M176.7 15.6l.8 .1-.1-.1zM176.7 15.6l.8 .1h-.7z"/>
<path d="M177 15h.5zM176.9 15h.6z"/>
<path d="M176.9 15l.5 .2 .1-.2zM176.9 15l.5 .2h-.6z"/>
<path d="M176.8 15.7l.8 .2-.1-.2zM176.8 15.7l.8 .2h-.8z"/>
<path d="M177 14.9l.5 .1 .1-.1zM177 14.9l.5 .1h-.5z"/>
<path d="M177.1 14.9h.6zM177 14.9h.6z"/>
<path d="M176.8 15.9h.9zM176.8 15.9h.9z"/>
<path d="M176.8 15.9l1.1 .1-.2-.1zM176.8 15.9l1.1 .1h-1.1z"/>
<path d="M176.8 18.4h.9zM176.8 18.4h.9z"/>
<path d="M176.8 18.4l1.1 .1zM176.8 18.4l1.1 .1z"/>
<path d="M177.2 14.8h.6zM177.1 14.9h.6z"/>
<path d="M176.8 16l1.3 .1-.2-.1zM176.8 16l1.3 .1h-1.2z"/>
<path d="M177.3 14.8h.6zM177.2 14.8h.6z"/>
<path d="M176.9 16.1l1.5 .1-.3-.1zM176.9 16.1l1.5 .1h-1.4z"/>
<path d="M177.4 14.8h.8zM177.3 14.8h.6z"/>
<path d="M177.7 18.7h.5zM177.7 18.7h.4zM177.7 18.7h.4z"/>
<path d="M177.5 18.6h.7zM177.5 18.6l.7 .1z"/>
<path d="M178.1 14.7h.4zM177.9 14.7h.6z"/>
<path d="M177 16.2h1.5zM177 16.2h1.5z"/>
<path d="M177.1 16.2l1.6 .2-.2-.2zM177.1 16.2l1.6 .2h-1.5z"/>
<path d="M177.2 18.5l1.3 .1zM177.2 18.5l1.3 .1z"/>
<path d="M177.3 18.6h1.2zM177.3 18.6h.9z"/>
<path d="M177.9 14.7h.7zM177.9 14.7h.7z"/>
<path d="M177.9 14.7h1zM177.5 14.7h1.4zM177.5 14.7h1.4zM177.5 14.7h1.4z"/>
<path d="M177.2 16.4h1.5zM177.2 16.4h1.5z"/>
<path d="M177 18.5h1.7zM177 18.5h1.5z"/>
<path d="M177.3 16.4l1.6 .2-.2-.2zM177.3 16.4l1.6 .2h-1.4z"/>
<path d="M178.2 18.4l.5 .1zM178.2 18.4l.5 .1z"/>
<path d="M178.2 18.5h.5zM177.9 18.5h.8z"/>
<path d="M178.4 18.3h.4zM178.2 18.4h.5z"/>
<path d="M177.5 14.7l1.6 .1zM177.4 14.8h1.7z"/>
<path d="M177.5 16.6l1.6 .1-.2-.1zM177.5 16.6l1.6 .1z"/>
<path d="M178.6 18.2l.2 .1 .2-.1zM178.4 18.3l.2-.1 .2 .1z"/>
<path d="M178.2 14.8h1zM178.2 14.8h1z"/>
<path d="M177.9 16.7l1.3 .1-.1-.1zM177.9 16.7l1.3 .1h-1.1z"/>
<path d="M178.7 18.1l.3 .1 .1-.1zM178.6 18.2l.1-.1 .3 .1zM178.6 18.2h.4zM178.6 18.2h.4z"/>
<path d="M178.4 14.8h.8zM178.4 14.8h.8z"/>
<path d="M178.5 14.8l.7 .1v-.1zM178.5 14.8l.7 .1z"/>
<path d="M178.8 14.9l.4 .1zM178.8 14.9l.4 .1z"/>
<path d="M179.1 15l.1 .1zM179.1 15l.1 .1z"/>
<path d="M178.1 16.8l1.2 .1-.1-.1zM178.1 16.8l1.2 .1z"/>
<path d="M178.8 17.9l.4 .1v-.1zM178.8 17.9l.4 .1h-.4z"/>
<path d="M178.8 18h.4zM178.8 18l.3 .1z"/>
<path d="M178.4 16.9l.9 .1zM178.4 16.9l.9 .1z"/>
<path d="M178.6 17l.7 .1v-.1zM178.6 17l.7 .1h-.6z"/>
<path d="M178.7 17.1l.6 .1zM178.7 17.1l.6 .1z"/>
<path d="M178.7 17.2l.6 .1v-.1zM178.7 17.2l.6 .1h-.5z"/>
<path d="M178.8 17.3l.5 .1v-.1zM178.8 17.3l.5 .1h-.4z"/>
<path d="M178.9 17.4l.4 .1zM178.9 17.4l.4 .1z"/>
<path d="M178.9 17.5l.4 .2v-.2zM178.9 17.5l.4 .2h-.4z"/>
<path d="M178.9 17.7l.4 .1zM178.9 17.7l.4 .1z"/>
<path d="M178.9 17.8l.3 .1 .1-.1zM178.9 17.8l.3 .1h-.4z"/>
<path d="M180 16.3h3.4zM180 16.3h3.4z"/>
<path d="M180 16.4l.5 .4v-.4zM180 16.4l.5 .4h-.6z"/>
<path d="M179.9 16.8l.6 .1v-.1zM179.9 16.8l.6 .1h-.5z"/>
<path d="M180 16.9l.6 .4-.1-.4zM180 16.9l.6 .4h-.6z"/>
<path d="M180.5 18.1h.6zM180.5 18.1h.6z"/>
<path d="M180 17.3h.6zM180 17.3h.6z"/>
<path d="M180 17.3l.8 .4-.2-.4zM180 17.3l.8 .4h-.6z"/>
<path d="M180.1 15.9l.4 .3 .2-.3zM180.1 15.9l.4 .3h-.5z"/>
<path d="M180.2 15.5l.5 .4v-.4zM180.2 15.5l.5 .4h-.6z"/>
<path d="M180.2 17.7l.6 .1zM180.2 17.7l.6 .1z"/>
<path d="M180.2 17.8l.9 .3-.3-.3zM180.2 17.8l.9 .3h-.6z"/>
<path d="M180.3 15.4l.4 .1 .1-.1zM180.3 15.4l.4 .1h-.5z"/>
<path d="M180.6 15l.2 .4 .2-.4zM180.6 15l.2 .4h-.5z"/>
<path d="M180.5 18.1l.9 .2-.3-.2zM180.5 18.1l.9 .2h-.6z"/>
<path d="M181.2 14.7h1.1zM181.2 14.7h1.1z"/>
<path d="M180.7 15h.5zM180.6 15h.4z"/>
<path d="M181 14.8l.2 .2 .2-.2zM180.7 15l.3-.2 .2 .2z"/>
<path d="M180.8 18.3h.9zM180.8 18.3h.9z"/>
<path d="M180.9 18.3l1 .1zM180.9 18.3l1 .1z"/>
<path d="M181.7 14.7h.6zM181.2 14.7h1.1z"/>
<path d="M181.2 14.7l.2 .1 .5-.1zM181 14.8l.2-.1 .2 .1z"/>
<path d="M181 18.4h1.2zM181 18.4h1.2z"/>
<path d="M181.2 14.7h1.2zM181.2 14.7h1.2z"/>
<path d="M181.9 14.7l.6 .1-.1-.1zM181.9 14.7l.6 .1z"/>
<path d="M182.2 14.8l.5 .1zM182.2 14.8l.5 .1z"/>
<path d="M181.3 18.5h1.3zM181.3 18.5l1 .1z"/>
<path d="M182.3 14.9l.6 .1zM182.3 14.9l.6 .1z"/>
<path d="M182.7 16.1h.7zM182.7 16.1h.7z"/>
<path d="M181.2 18.5h1.6zM181.2 18.5h1.4z"/>
<path d="M182.5 15l.6 .2-.2-.2zM182.5 15l.6 .2h-.5z"/>
<path d="M182.3 18.4h.6zM182.2 18.4h.7z"/>
<path d="M181 18.4h1.9zM181 18.4l1.8 .1z"/>
<path d="M182.6 15.2l.6 .2-.1-.2zM182.6 15.2l.6 .2h-.5z"/>
<path d="M182.7 18.3h.4zM182.3 18.4h.6z"/>
<path d="M182.7 15.4l.6 .2-.1-.2zM182.7 15.4l.6 .2h-.6z"/>
<path d="M182.7 15.6l.6 .3v-.3zM182.7 15.6l.6 .3h-.5z"/>
<path d="M183.1 18.1l.2 .2v-.2zM182.8 18.3l.3-.2 .2 .2z"/>
<path d="M182.8 18.3h.5zM182.7 18.3h.4z"/>
<path d="M182.8 15.9l.6 .2-.1-.2zM182.8 15.9l.6 .2h-.7z"/>
<path d="M182.7 16.1l.7 .1v-.1zM182.6 16.2l.1-.1 .7 .1z"/>
<path d="M182.6 16.2h.8zM182.3 16.2h1.1z"/>
<path d="M180 16.2l3.4 .1zM180 16.2l3.4 .1z"/>
<path d="M180 16.3l3.4 .1zM180 16.3l3.4 .1z"/>
<path d="M184.1 15.1l.6 .3v-.3zM184.1 15.1l.6 .3h-.6z"/>
<path d="M184.1 14.7l.7 .1v-.1zM184.1 14.7l.7 .1h-.7z"/>
<path d="M184.1 14.8l.6 .3 .1-.3zM184.1 14.8l.6 .3h-.6z"/>
<path d="M184.1 16.1l.7 2.3v-2.3zM184.1 16.1l.7 2.3h-.7z"/>
<path d="M184.1 18.4l.7 .2v-.2zM184.1 18.4l.7 .2h-.7z"/>
<path d="M184.1 15.6l.7 .5v-.5zM184.1 15.6l.7 .5h-.7z"/>
<path d="M184.1 15.4l.7 .2 .2-.2zM184.1 15.4l.7 .2h-.7z"/>
<path d="M184.9 15.2l.1 .2 .1-.2zM184.7 15.4l.2-.2 .1 .2z"/>
<path d="M185.2 15l-.1 .2 .4-.2zM184.9 15.2l.3-.2-.1 .2z"/>
<path d="M185.7 14.7h1zM185.7 14.7h1z"/>
<path d="M185.3 14.9h.5zM185.3 14.9l.2 .1z"/>
<path d="M185.3 14.9h.6zM185.3 14.9h.5z"/>
<path d="M185.3 14.8h.6zM185.3 14.8l.6 .1z"/>
<path d="M186 14.7h.7zM185.7 14.7h1z"/>
<path d="M185.7 14.7l1.3 .1-.3-.1zM185.4 14.8l.3-.1 1.3 .1z"/>
<path d="M185.4 14.8h1.7zM185.3 14.8h1.8z"/>
<path d="M185.9 14.8l1.2 .1zM185.9 14.8l1.2 .1z"/>
<path d="M186 14.9h1.1zM186 14.9h1.1z"/>
<path d="M186.3 14.9l.9 .1-.1-.1zM186.3 14.9l.9 .1z"/>
<path d="M186.5 15l.8 .1zM186.5 15l.8 .1z"/>
<path d="M186.6 15.1l.8 .2-.1-.2zM186.6 15.1l.8 .2h-.7z"/>
<path d="M186.7 15.3l.7 .1v-.1zM186.7 15.3l.7 .1h-.6z"/>
<path d="M186.8 15.4l.6 .1v-.1zM186.8 15.4l.6 .1h-.6z"/>
<path d="M186.8 15.5l.7 .3-.1-.3zM186.8 15.5l.7 .3h-.6z"/>
<path d="M186.9 15.8l.6 .1zM186.9 15.8l.6 .1z"/>
<path d="M186.9 15.9l.6 2.1v-2.1zM186.9 15.9l.6 2.1h-.6z"/>
<path d="M186.9 18l.7 .5-.1-.5zM186.9 18l.7 .5h-.7z"/>
<path d="M186.9 18.5l.7 .1v-.1zM186.9 18.5l.7 .1h-.7z"/>
<path d="M190.2 12.6l3.2 3.1 1-3.1zM190.2 12.6l3.2 3.1z"/>
<path d="M194.9 13.3l.4 1.2zM194.9 13.3l.4 1.2h-.8z"/>
<path d="M194.3 15l1.3 .7-.2-.7zM194.3 15l1.3 .7h-1.6z"/>
<path d="M195.3 12.6l1.4 1.9-.5-1.9zM195.3 12.6l1.4 1.9h-.7z"/>
<path d="M196 14.5l1.1 1.2 .4-1.2zM196 14.5l1.1 1.2h-.8z"/>
<path d="M197 13.3l.5 1.2 .3-1.2zM197 13.3l.5 1.2h-.8z"/>
<path d="M197.3 12.6l1.3 .7-.3-.7zM197.3 12.6l1.3 .7h-1.6z"/>
<path d="M197.8 13.3l1.1 1.2-.3-1.2zM197.8 13.3l1.1 1.2h-.8z"/>
<path d="M198.1 14.5l1.2 1.2 .4-1.2zM198.1 14.5l1.2 1.2h-.8z"/>
<path d="M199.2 13.3l.5 1.2 .4-1.2zM199.2 13.3l.5 1.2h-.8z"/>
<path d="M199.4 12.6l.7 .7 .2-.7zM199.4 12.6l.7 .7h-.9z"/>
<path d="M201.8 13.3l.6 2.4v-2.4zM199.4 15.7l2.4-2.4 .6 2.4z"/>
<path d="M199.4 15.7l3 3v-3zM199.4 15.7l3 3h-6.1z"/>
<path d="M37.1 35.6h31.5v-.2zM37 35.4h31.6l-31.5 .2zM37 35.4l-12.3 12.6 12.4-12.4zM24.4 47.9l12.6-12.5-12.3 12.6zM24.4 47.9l.3 182.7v-182.6zM24.4 47.9l.3 182.7h-.3z"/>
<path d="M51.7 78.8l.4 .7h-.8zM51.3 79.5l.4 .7 .4-.7z"/>
<path d="M67.9 78.8l.4 .7h-.9zM67.4 79.5l.5 .7 .4-.7z"/>
<path d="M51.7 101.2l.4 .7h-.8zM51.3 101.9l.4 .7 .4-.7z"/>
<path d="M67.9 101.2l.4 .7h-.9zM67.4 101.9l.5 .7 .4-.7z"/>
<path d="M51.7 124.6l.4 .7h-.8zM51.3 125.3l.4 .7 .4-.7z"/>
<path d="M67.9 124.6l.4 .7h-.9zM67.4 125.3l.5 .7 .4-.7z"/>
<path d="M51.7 149.1l.4 .7h-.8zM51.3 149.8l.4 .7 .4-.7z"/>
<path d="M67.9 149.1l.4 .7h-.9zM67.4 149.8l.5 .7 .4-.7z"/>
<path d="M51.7 174.7l.4 .7h-.8zM51.3 175.4l.4 .7 .4-.7z"/>
<path d="M67.9 174.7l.4 .7h-.9zM67.4 175.4l.5 .7 .4-.7z"/>
<path d="M51.7 201.3l.4 .7h-.8zM51.3 202l.4 .7 .4-.7z"/>
<path d="M67.9 201.3l.4 .7h-.9zM67.4 202l.5 .7 .4-.7z"/>
<path d="M29.9 49.5v181l.3 .2zM29.9 49.5l.3 .1v181.1zM29.9 49.5l.3 .1 8.5-8.8zM38.7 40.8v.2l-8.5 8.6zM38.7 40.8v.2l29.8-.2zM38.7 41l29.8-.2 .3 .2zM68.5 30.2v10.6l.3 .2zM68.8 29.9v11.1l-.3-10.8zM35.5 30.2h33l.3-.3zM35.4 29.9h33.4l-33.3 .3zM35.4 29.9l-16.1 16.4 16.2-16.1zM35.4 29.9l-16.1 16.4-.3-.1zM19 46.2l.3 184.3v-184.2zM19 46.2l.3 184.3-.3 .2zM19.3 230.5l-.3 .2 10.9-.2zM19 230.7l10.9-.2 .3 .2z"/>
<path d="M51.7 229l.4 .7h-.8zM51.3 229.7l.4 .7 .4-.7z"/>
<path d="M67.9 229l.4 .7h-.9zM67.4 229.7l.5 .7 .4-.7z"/>
<path d="M19.9 254.4l.4 .7h-.8zM19.5 255.1l.4 .7 .4-.7z"/>
</g>
<!-- layer: A-ELEV-GLAZ-SIGHTLINES -->
<g fill="none" stroke="#808080" stroke-width=".2">
<path d="M39.6 55.4v1.3h11.9v-1.3M40.4 55.4v.4h10.2v-.4M56.1 55.4v1.3h12.5v-1.3M57 55.4v.4h10.7v-.4M33.6 60.2h1.3v17.8h-1.3M33.6 61.1h.4v15.8h-.4M33.6 81.5h1.3v18.9h-1.3M33.6 82.4h.4v16.9h-.4M33.6 103.9h1.3v19.9h-1.3M33.6 104.8h.4v17.9h-.4M33.6 127.4h1.3v20.9h-1.3M33.6 128.3h.4v18.9h-.4"/>
<path d="M33.6 151.9h1.3v22h-1.3M33.6 152.8h.4v20h-.4M33.6 177.5h1.3v23h-1.3M33.6 178.3h.4v21.1h-.4M33.6 204.1h1.3v24.1h-1.3M33.6 205h.4v22.1h-.4M39.6 233.2v-1.4h11.9v1.4M40.4 233.2v-.5h10.2v.5M56.1 233.2v-1.4h12.5v1.4M57 233.2v-.5h10.7v.5"/>
</g>
<!-- layer: A-ANNO-TEXT -->
<circle cx="201.4" cy="17.7" r=".67" fill="none" stroke="#fafafa" stroke-width=".2"/>
<text font-size="7.1" x="19.2" y="18.7">A-Series</text>
<text font-size="3.3" x="18.9" y="246.4">Notes:</text>
<g font-size="3.2">
<text x="100.7" y="22.8">Casement</text>
<text x="42.8" y="48.3">Casement (ACW)</text>
</g>
<g font-size="2.5">
<text x="42.4" y="34.6">(1168)</text>
<text x="42.9" y="32.2">3'-10&quot;</text>
<text x="59.3" y="34.6">(1219)</text>
<text x="60.4" y="32.2">4'-0&quot;</text>
<text x="42.4" y="40.2">(1149)</text>
<text x="42.6" y="37.8">3'-9</text>
<text x="47.9" y="37.8">&quot;</text>
<text x="58.8" y="37.8">3'-11</text>
<text x="59.3" y="40.2">(1200)</text>
<text x="65.3" y="37.8">&quot;</text>
<text x="24.6" y="45.2" transform="rotate(-45 24.6 45.2)">Rough Opening</text>
<text x="30.4" y="48" transform="rotate(-45 30.4 48)">Dimension</text>
<text x="31" y="44.5" transform="rotate(-45 31 44.5)">Unit</text>
<text x="42.2" y="53.8">Continuation from page 02</text>
<text x="21.3" y="71.1" transform="rotate(-90 21.3 71.1)">5'-8&quot;</text>
<text x="26.9" y="66.8" transform="rotate(-90 26.9 66.8)">&quot;</text>
<text x="23.7" y="72.2" transform="rotate(-90 23.7 72.2)">(1727)</text>
<text x="26.9" y="72.1" transform="rotate(-90 26.9 72.1)">5'-7</text>
<text x="29.3" y="72.2" transform="rotate(-90 29.3 72.2)">(1708)</text>
<text x="40.4" y="80.3">ACW31058</text>
<text x="57.9" y="80.3">ACW4058</text>
<text x="26.9" y="88" transform="rotate(-90 26.9 88)">&quot;</text>
<text x="21.3" y="93" transform="rotate(-90 21.3 93)">6'-0&quot;</text>
<text x="23.7" y="94" transform="rotate(-90 23.7 94)">(1829)</text>
<text x="26.9" y="94.5" transform="rotate(-90 26.9 94.5)">5'-11</text>
<text x="29.3" y="94" transform="rotate(-90 29.3 94)">(1810)</text>
<text x="40.4" y="102.7">ACW31060</text>
<text x="57.9" y="102.7">ACW4060</text>
<text x="26.9" y="111.6" transform="rotate(-90 26.9 111.6)">&quot;</text>
<text x="21.3" y="115.9" transform="rotate(-90 21.3 115.9)">6'-4&quot;</text>
<text x="23.7" y="117" transform="rotate(-90 23.7 117)">(1930)</text>
<text x="26.9" y="116.8" transform="rotate(-90 26.9 116.8)">6'-3</text>
<text x="29.3" y="117" transform="rotate(-90 29.3 117)">(1911)</text>
<text x="40.4" y="126.2">ACW31064</text>
<text x="57.9" y="126.2">ACW4064</text>
<text x="26.9" y="135.6" transform="rotate(-90 26.9 135.6)">&quot;</text>
<text x="21.3" y="139.9" transform="rotate(-90 21.3 139.9)">6'-8&quot;</text>
<text x="23.7" y="141" transform="rotate(-90 23.7 141)">(2032)</text>
<text x="26.9" y="140.8" transform="rotate(-90 26.9 140.8)">6'-7</text>
<text x="29.3" y="141" transform="rotate(-90 29.3 141)">(2013)</text>
<text x="40.4" y="150.7">ACW31068</text>
<text x="57.9" y="150.7">ACW4068</text>
<text x="26.9" y="159.9" transform="rotate(-90 26.9 159.9)">&quot;</text>
<text x="33.1" y="156.1" transform="rotate(-90 33.1 156.1)">Continuation from page 03</text>
<text x="21.3" y="165" transform="rotate(-90 21.3 165)">7'-0&quot;</text>
<text x="23.7" y="166" transform="rotate(-90 23.7 166)">(2134)</text>
<text x="26.9" y="166.5" transform="rotate(-90 26.9 166.5)">6'-11</text>
<text x="29.3" y="166" transform="rotate(-90 29.3 166)">(2115)</text>
<text x="40.4" y="176.3">ACW31070</text>
<text x="57.9" y="176.3">ACW4070</text>
<text x="21.3" y="191.1" transform="rotate(-90 21.3 191.1)">7'-4&quot;</text>
<text x="26.9" y="186.7" transform="rotate(-90 26.9 186.7)">&quot;</text>
<text x="23.7" y="192.1" transform="rotate(-90 23.7 192.1)">(2235)</text>
<text x="26.9" y="192" transform="rotate(-90 26.9 192)">7'-3</text>
<text x="29.3" y="192.1" transform="rotate(-90 29.3 192.1)">(2216)</text>
<text x="40.4" y="202.9">ACW31074</text>
<text x="57.9" y="202.9">ACW4074</text>
<text x="27" y="213.9" transform="rotate(-90 27 213.9)">&quot;</text>
<text x="21.3" y="218.2" transform="rotate(-90 21.3 218.2)">7'-8&quot;</text>
<text x="23.7" y="219.3" transform="rotate(-90 23.7 219.3)">(2337)</text>
<text x="27" y="219.1" transform="rotate(-90 27 219.1)">7'-7</text>
<text x="29.3" y="219.3" transform="rotate(-90 29.3 219.3)">(2318)</text>
<text x="40.4" y="230.6">ACW31078</text>
<text x="57.9" y="230.6">ACW4078</text>
<text x="39.7" y="235.8">Taller sizes continue on page 06</text>
<text x="19.2" y="258.4">*</text>
<text x="175.6" y="258.3">Date: 11/07/16</text>
<text x="175.6" y="261.1">Scale: 1/8&quot; (3) = 1' (305)</text>
<text x="19.2" y="265.6">Andersen Windows, Inc. reserves the right to change drawing specifications without notice</text>
<text x="130.2" y="265">File:</text>
<text x="136.3" y="265">AC</text>
<text x="140.9" y="265">A-Series</text>
<text x="150.4" y="265">Elevations</text>
<text x="162.2" y="265">Casement &amp; Awning</text>
<text x="184.1" y="265">Page 04 of 19</text>
<text x="200.3" y="265">C</text>
</g>
<g font-size="2">
<text x="19" y="249.1">&quot;Unit Dimension&quot; always refers to outside frame to frame dimension.</text>
<text x="19" y="251.3">&quot;Rough Opening&quot; dimensions may need to be increased to allow for use of building wraps, flashing, sill panning, brackets, fasteners or other items.</text>
<text x="19" y="253.5">Dimensions in parentheses are in millimeters.</text>
<text x="20.7" y="255.8">Meet or exceed clear opening area of 5.7 sq. ft. or 0.53 m², clear opening width of 20&quot; (508) &amp; clear opening height of 24&quot; (610).</text>
<text x="20.7" y="258">Available with straight-arm operators only; all other sizes have split-arm operators only.</text>
</g>
<g font-size="1.7">
<text x="45.8" y="37">1</text>
<text x="47" y="38.2">4</text>
<text x="63.3" y="37">1</text>
<text x="64.4" y="38.2">4</text>
<text x="26.1" y="68.8" transform="rotate(-90 26.1 68.8)">1</text>
<text x="27.3" y="67.7" transform="rotate(-90 27.3 67.7)">4</text>
<text x="27.3" y="88.9" transform="rotate(-90 27.3 88.9)">4</text>
<text x="26.1" y="90" transform="rotate(-90 26.1 90)">1</text>
<text x="26.1" y="113.6" transform="rotate(-90 26.1 113.6)">1</text>
<text x="27.3" y="112.4" transform="rotate(-90 27.3 112.4)">4</text>
<text x="26.1" y="137.6" transform="rotate(-90 26.1 137.6)">1</text>
<text x="27.3" y="136.4" transform="rotate(-90 27.3 136.4)">4</text>
<text x="26.1" y="162" transform="rotate(-90 26.1 162)">1</text>
<text x="27.3" y="160.8" transform="rotate(-90 27.3 160.8)">4</text>
<text x="26.1" y="188.7" transform="rotate(-90 26.1 188.7)">1</text>
<text x="27.3" y="187.6" transform="rotate(-90 27.3 187.6)">4</text>
<text x="26.2" y="215.9" transform="rotate(-90 26.2 215.9)">1</text>
<text x="27.4" y="214.7" transform="rotate(-90 27.4 214.7)">4</text>
</g>
<text font-size="1.1" x="188.5" y="18.1">R</text>
<text font-size="1.1" fill="#fafafa" x="201.1" y="18.1">R</text>
</svg>
